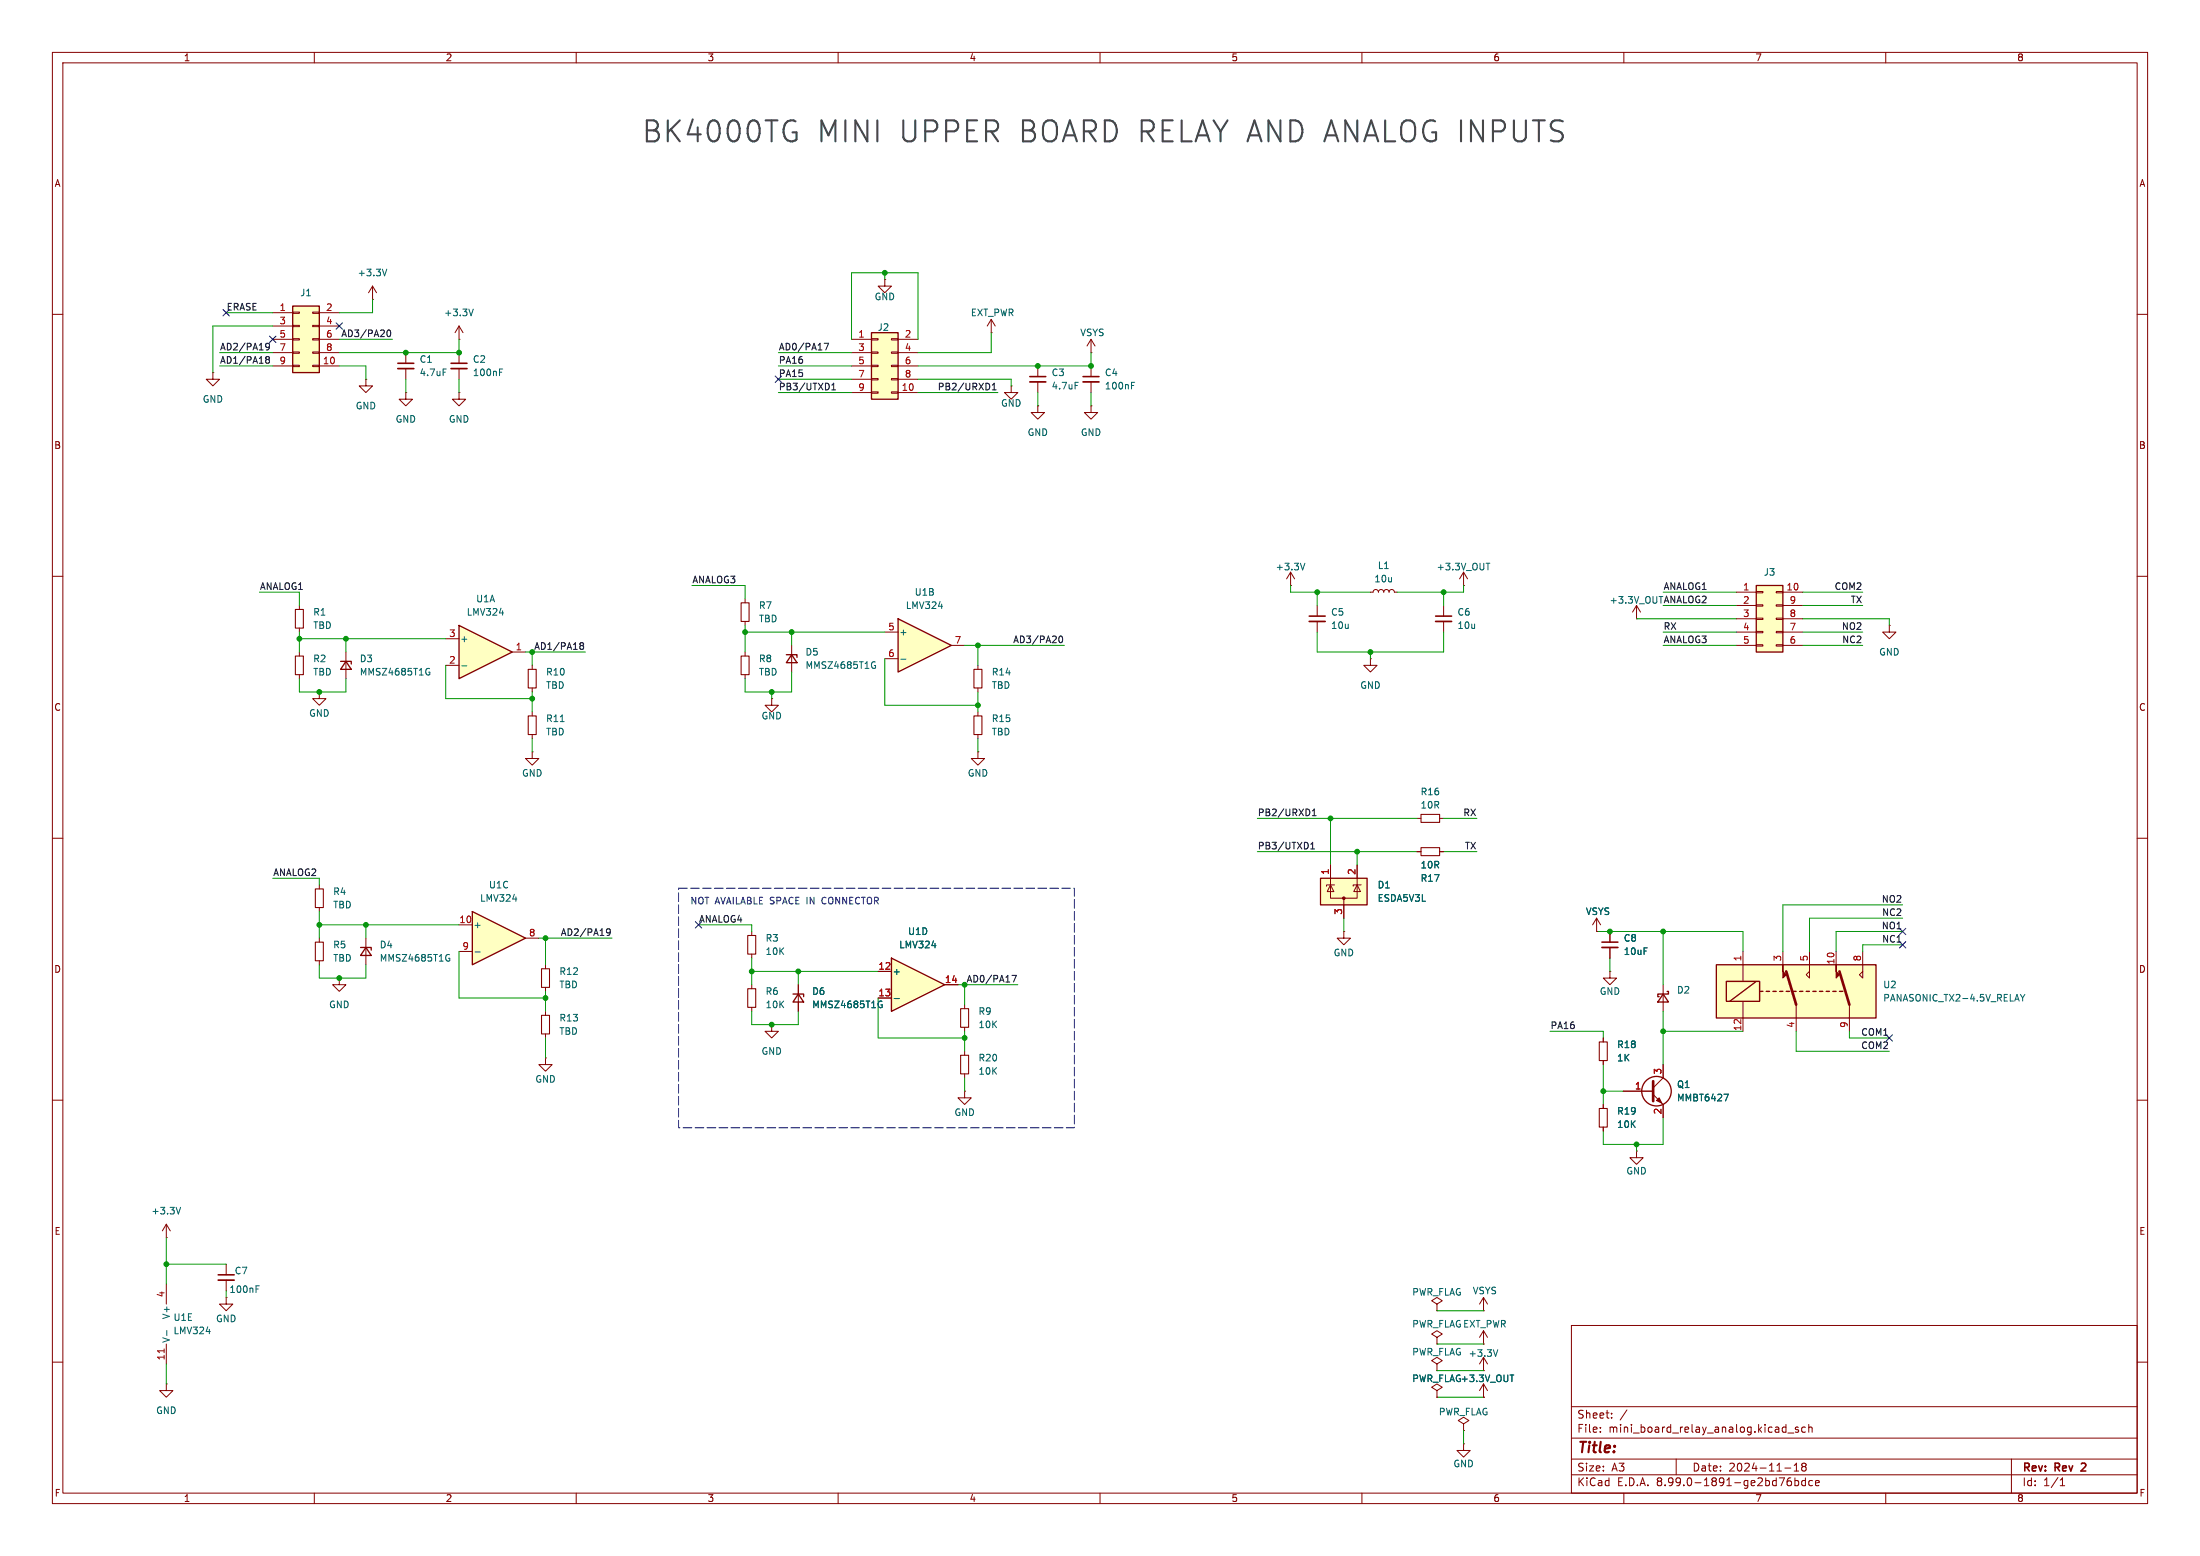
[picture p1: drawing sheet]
<svg xmlns="http://www.w3.org/2000/svg" width="420mm" height="297mm" viewBox="0 0 420 297" stroke-linecap="round" stroke-linejoin="round" font-family="sans-serif">
<g fill="none" stroke="#840000" stroke-width=".19">
<path d="M10 10h400v277h-400zM12 12h396v273h-396zM60 10v2M110 10v2M160 10v2M210 10v2M260 10v2M310 10v2M360 10v2M10 60h2M408 60h2M10 110h2"/>
<path d="M57.1 115.6v.7M57.1 119.9v.8M142.2 114.3v.8M142.2 118.6v.8M275.6 115.6v2M275.6 118.6v2.1M312.4 118.1h.1M312.4 115.6l.8 1.2M312.4 115.6l-.7 1.2M312.4 115.6v2.5M408 110h2M57.1 124.5v.7"/>
<path d="M57.1 128.8v.7M186.7 135.9v.8M10 160h2M186.7 143.5v1.3h1.3l-1.3 1.3-1.3-1.3h1.3M186.7 143.5h.1M186.7 140.2v.8M408 160h2M61 168.9v.8M61 173.2v.8M61 179.1v.7M304.8 177.8h.1M304.8 175.3l-.8 1.2"/>
<path d="M304.8 175.3l.8 1.2M304.8 175.3v2.5M61 183.4v.8M10 210h2M408 210h2M31.7 236.2h.1M31.7 233.7l-.7 1.2M31.7 233.7l.8 1.2M31.7 233.7v2.5M10 260h2M300 253h108v32h-108zM408 260h2"/>
<path d="M300 278.5h108M300 274.5h108M300 268.5h108M305.5 273.2v.2M305.5 272.5v.1M307.7 270.5v.2M307.7 269.8v.1M310.6 269.1l-1.3 1.9M320 278.5v3M341.3 273.5h1.1M342.5 279.7l.4-.4v1.5M343.3 272.5l-.4-.1-.2 .2 .1 .2 .5 .2v.3h-.6"/>
<path d="M344.2 279.9l-.3 .3v.3l.3 .3h.3l.3-.3-.1-.4-.2-.2M344.2 279.9l-.3-.3 .3-.3h.3l.3 .3-.3 .3M344.2 279.9h.3M344.7 272.5l-.5-.1-.3 .3 .2 .6h.6M345.3 271.9v1.5M345.3 272.5l.2-.1 .4 .1v.9M384 278.5v6.5M60 285v2M110 285v2M160 285v2M210 285v2M260 285v2"/>
<path d="M300 281.5h108M310 285v2M340.7 280.2h1.2M341.4 282.7h.3l.3 .2-.1 .5-.5 .2M341.9 282.1l-.5 .1M342.5 280.8h.9M342.7 282.7l.4-.1 .3 .3-.2 .6h-.5M342.7 282.1v1.5M344.7 282.7l-.5-.1-.3 .3 .2 .6h.6M344.7 282.1v1.5M346 282.7l-.4-.1-.3 .3 .1 .6h.6M346.6 283.1l.7-.2-.1-.2-.4-.1-.2 .2 .1 .7h.5"/>
<path d="M360 285v2M393.3 283.6h.9M393.3 282.5l.4-.4v1.5"/>
</g>
<path d="M274.1 117.6h3M397.4 279.4h-.1M398.1 279.9l-.8 .9h.9" fill="none" stroke="#840000" stroke-width=".3"/>
<path d="M56.4 116.3h1.5v3.6h-1.5zM141.5 115.1h1.5v3.5h-1.5zM56.4 125.2h1.5v3.6h-1.5zM185.9 136.7h1.6v3.5h-1.6zM60.2 169.7h1.5v3.5h-1.5zM60.2 179.8h1.5v3.6h-1.5z" fill="none" stroke="#840000" stroke-width=".2"/>
<path d="M34.5 230.4l-.5 1.3" fill="none" stroke="#006464" stroke-width=".19"/>
<path d="M274.1 118.6h3" fill="none" stroke="#840000" stroke-width=".33"/>
<path d="M335.3 111.8h5.1v12.7h-5.1z" fill="#ffffc2"/>
<path d="M335.3 111.8h5.1v12.7h-5.1z" fill="none" stroke="#840000" stroke-width=".25"/>
<g fill="none" stroke="#840000" stroke-width=".19">
<path d="M251.5 115.6v2M251.5 118.6v2.1M331.5 113h3.8M331.5 115.6h3.8M331.5 118.1h3.8M335.3 112.9h1.2v.3h-1.2zM335.3 115.4h1.2v.3h-1.2zM335.3 118h1.2v.2h-1.2zM339.1 112.9h1.3v.3h-1.3zM339.1 115.4h1.3v.3h-1.3zM339.1 118h1.3v.2h-1.3zM340.4 113h3.8"/>
<path d="M340.4 115.6h3.8M340.4 118.1h3.8M61 132.1v1.3h1.2l-1.2 1.2-1.3-1.2h1.3M61 132.1h.1M261.6 125.7v1.3h1.3l-1.3 1.3-1.3-1.3h1.3M261.6 125.7h.1M331.5 120.7h3.8M331.5 123.2h3.8M335.3 120.5h1.2v.3h-1.2zM335.3 123.1h1.2v.2h-1.2zM339.1 120.5h1.3v.3h-1.3zM339.1 123.1h1.3v.2h-1.3z"/>
<path d="M340.4 120.7h3.8M340.4 123.2h3.8M270.5 156.2h.8M274.8 156.2h.8M256.5 177.8v1.3h1.3l-1.3 1.2-1.2-1.2h1.2M256.5 177.8h.1M270.5 162.6h.8M274.8 162.6h.8"/>
</g>
<path d="M249.9 117.6h3.1" fill="none" stroke="#840000" stroke-width=".3"/>
<path d="M249.9 118.6h3.1" fill="none" stroke="#840000" stroke-width=".33"/>
<path d="M271.3 155.4h3.5v1.6h-3.5zM271.3 161.8h3.5v1.5h-3.5z" fill="none" stroke="#840000" stroke-width=".2"/>
<path d="M55.9 58.4h5.1v12.7h-5.1z" fill="#ffffc2"/>
<path d="M55.9 58.4h5.1v12.7h-5.1z" fill="none" stroke="#840000" stroke-width=".25"/>
<g fill="none" stroke="#840000" stroke-width=".19">
<path d="M52.1 59.7h3.8M55.9 59.6h1.2v.2h-1.2zM59.7 59.6h1.3v.2h-1.3zM61 59.7h3.8M52.1 62.2h3.8M52.1 64.8h3.8M52.1 67.3h3.8M52.1 69.9h3.8M55.9 62.1h1.2v.3h-1.2zM55.9 64.6h1.2v.3h-1.2zM55.9 67.2h1.2v.2h-1.2zM55.9 69.7h1.2v.3h-1.2z"/>
<path d="M59.7 62.1h1.3v.3h-1.3zM59.7 64.6h1.3v.3h-1.3zM59.7 67.2h1.3v.2h-1.3zM59.7 69.7h1.3v.3h-1.3zM61 62.2h3.8M61 64.8h3.8M61 67.3h3.8M61 69.9h3.8"/>
</g>
<path d="M252.1 167.6h8.9v5.1h-8.9z" fill="#ffffc2"/>
<path d="M252.1 167.6h8.9v5.1h-8.9zM68.8 180.8h2.1v.6M69.8 180.8l1.1 1.6h-2.1zM151.4 189.7h2v.5M152.4 189.7l1 1.6h-2z" fill="none" stroke="#840000" stroke-width=".25"/>
<g fill="none" stroke="#840000" stroke-width=".19">
<path d="M87.6 64.8h.1M87.6 62.2v2.6M87.6 67.3v2M87.6 70.4v2M87.6 62.2l-.7 1.3M87.6 62.2l.8 1.3M246.4 111.8h.1M246.4 109.2l-.8 1.3M246.4 109.2l.7 1.3M246.4 109.2v2.6M69.8 179.1v5.1M254 168.9v2.6h5.1v-2.6"/>
<path d="M254 168.9l.6 1.3h-1.2zM254 165.1v3.8M254.8 168.9h-1.6v.3M256.5 171.5v3.8M259.1 168.9l.6 1.3h-1.3zM259.1 165.1v3.8M259.8 168.9h-1.5v.3M64.8 186.7v1.3h1.2l-1.2 1.2-1.3-1.2h1.3M64.8 186.7h.1M152.4 188v5M31.7 245.1v3.8M31.7 256.5v3.8"/>
<path d="M43.2 247.6v1.3h1.2l-1.2 1.3-1.3-1.3h1.3M43.2 247.6h.1M43.2 241.3v2M43.2 244.3v2.1M31.7 264.2v1.2h1.3l-1.3 1.3-1.2-1.3h1.2M31.7 264.2h.1"/>
</g>
<circle cx="256.5" cy="171.4" r=".25" fill="#840000" stroke="#840000" stroke-width=".19"/>
<path d="M90.4 59l-.5 1.3M95.4 71h.4M95.4 70.4h.6M249.1 107.5l-.4 1.3M85.3 182.2h.5M85.6 182.9h.3v.4l-.6 .1M167.9 191.1h.5M168.2 191.8h.2v.4l-.5 .1M31.8 254v.9M48.9 246h.4M48.9 245.4h.6" fill="none" stroke="#006464" stroke-width=".19"/>
<path d="M86.1 69.3h3.1M41.7 243.3h3" fill="none" stroke="#840000" stroke-width=".3"/>
<path d="M86.1 70.4h3.1M41.7 244.3h3" fill="none" stroke="#840000" stroke-width=".33"/>
<path d="M31.3 257.5v.7" fill="none" stroke="#a90000" stroke-width=".19"/>
<path d="M170.2 182.9l10.1 5.1-10.1 5z" fill="#ffffc2"/>
<path d="M170.2 182.9l10.1 5.1-10.1 5z" fill="none" stroke="#840000" stroke-width=".25"/>
<path d="M208.3 77.5v1.2h1.2l-1.2 1.3-1.3-1.3h1.3M208.3 77.5h.1M208.3 69.9v2M208.3 72.9v2M143.5 177.8v.8M143.5 182.1v.8M167.6 185.4h2.6M167.6 190.5h2.6M180.3 188h2.6" fill="none" stroke="#840000" stroke-width=".19"/>
<path d="M216 73.6h.4M216 73h.6M170.7 190.6h1" fill="none" stroke="#006464" stroke-width=".19"/>
<path d="M142.7 178.6h1.6v3.5h-1.6z" fill="none" stroke="#840000" stroke-width=".2"/>
<path d="M206.8 71.9h3" fill="none" stroke="#840000" stroke-width=".3"/>
<path d="M206.8 72.9h3" fill="none" stroke="#840000" stroke-width=".33"/>
<path d="M171.4 118.1l10.2 5.1-10.2 5.1z" fill="#ffffc2"/>
<path d="M171.4 118.1l10.2 5.1-10.2 5.1z" fill="none" stroke="#840000" stroke-width=".25"/>
<g fill="none" stroke="#840000" stroke-width=".19">
<path d="M77.5 67.3v2M77.5 70.4v2M208.3 67.3h.1M208.3 64.8l-.8 1.2M208.3 64.8l.7 1.2M208.3 64.8v2.5M261.6 113h.5l.2-.3 .3-.2 .4 .2 .1 .3 .2-.3 .3-.2 .4 .2 .2 .3 .1-.3 .4-.2 .3 .2 .2 .3 .1-.3 .4-.2 .3 .2 .2 .3h.5M279.4 111.8h.1M279.4 109.2l-.8 1.3M279.4 109.2l.8 1.3M279.4 109.2v2.6M168.9 120.7h2.5"/>
<path d="M168.9 125.7h2.5M181.6 123.2h2.5M186.7 127v.8M186.7 131.3v.8M104.1 184.2v.7M104.1 188.5v.7"/>
</g>
<path d="M84.6 70.4h.6M283.7 107.5h.7M172 125.8h.9" fill="none" stroke="#006464" stroke-width=".19"/>
<path d="M185.9 127.8h1.6v3.5h-1.6zM103.4 184.9h1.5v3.6h-1.5z" fill="none" stroke="#840000" stroke-width=".2"/>
<path d="M75.9 69.3h3.1" fill="none" stroke="#840000" stroke-width=".3"/>
<path d="M75.9 70.4h3.1" fill="none" stroke="#840000" stroke-width=".33"/>
<path d="M327.7 184.2h30.4v10.1h-30.4z" fill="#ffffc2"/>
<g fill="none" stroke="#840000" stroke-width=".25">
<path d="M327.7 184.2h30.4v10.1h-30.4zM329.6 187.3h6.3v3.8h-6.3zM335.3 187.3l-5.1 3.8M335.9 189.2h.6M337.2 189.2h.6M338.5 189.2h.6M339.7 189.2h.7M341 189.2h.6M342.3 189.2h.6M343.5 189.2h.7M344.8 189.2h.6M346.1 189.2h.6"/>
<path d="M347.3 189.2h.7M348.6 189.2h.6M349.9 189.2h.6M351.2 189.2h.6"/>
</g>
<g fill="none" stroke="#840000" stroke-width=".19">
<path d="M360.7 119.4v1.3h-1.3l1.3 1.2 1.2-1.2h-1.2M360.7 119.4h.1M142.2 124.5v.7M142.2 128.8v.7M101.6 143.5v1.3h1.3l-1.3 1.3-1.3-1.3h1.3M101.6 143.5h.1M332.7 181.6v5.7M332.7 191.1v5.8M340.4 181.6v2.6M342.9 191.8v5.1M345.4 181.6v5.1l-.6-.6 .6-.7M350.5 181.6v2.6"/>
<path d="M353.1 191.8v5.1M355.6 181.6v5.1l-.6-.6 .6-.7"/>
</g>
<g fill="#840000" stroke="#840000" stroke-width=".19">
<path d="M340.4 184.2v1.2l.6 .7-.6 .6z"/>
<path d="M350.5 184.2v1.2l.7 .7-.7 .6z"/>
</g>
<path d="M341 185.4l1.9 6.4M351.2 185.4l1.9 6.4" fill="none" stroke="#840000" stroke-width=".51"/>
<path d="M385.7 189.8l.4 .7M386.1 190.5v.6M386.6 189.8l-.5 .7" fill="none" stroke="#006464" stroke-width=".19"/>
<path d="M141.5 125.2h1.5v3.6h-1.5z" fill="none" stroke="#840000" stroke-width=".2"/>
<path d="M90.2 174l10.1 5.1-10.1 5.1z" fill="#ffffc2"/>
<path d="M150.1 125h2v.5M151.1 125l1 1.5h-2zM90.2 174l10.1 5.1-10.1 5.1zM317.5 189.7l1 1.6h-2zM318.3 189.2h.2v.5h-2v.5h.2" fill="none" stroke="#840000" stroke-width=".25"/>
<g fill="none" stroke="#840000" stroke-width=".19">
<path d="M168.9 53.3v1.3h1.3l-1.3 1.3-1.3-1.3h1.3M168.9 53.3h.1M151.1 123.2v5.1M87.6 176.5h2.6M100.3 179.1h2.6M307.3 177.8v2M87.6 181.6h2.6M104.1 193v.8M104.1 197.4v.7M143.5 188v.7M143.5 192.3v.7M307.3 185.4v1.3h1.3l-1.3 1.3-1.2-1.3h1.2"/>
<path d="M307.3 185.4h.1M307.3 180.8v2.1M317.5 188v5M104.1 201.9v1.3h1.3l-1.3 1.3-1.2-1.3h1.2M104.1 201.9h.1M306.1 210.8v.8M306.1 215.1v.8M312.4 219.7v1.3h1.3l-1.3 1.2-1.3-1.2h1.3M312.4 219.7h.1"/>
</g>
<path d="M166.6 126.4h.5M166.9 127h.2v.5h-.5M90.7 181.7h1" fill="none" stroke="#006464" stroke-width=".19"/>
<path d="M103.4 193.8h1.5v3.6h-1.5zM142.7 188.7h1.6v3.6h-1.6zM305.3 211.6h1.5v3.5h-1.5z" fill="none" stroke="#840000" stroke-width=".2"/>
<path d="M305.8 179.8h3.1" fill="none" stroke="#840000" stroke-width=".3"/>
<path d="M305.8 180.8h3.1" fill="none" stroke="#840000" stroke-width=".33"/>
<path d="M166.4 63.5h5v12.7h-5z" fill="#ffffc2"/>
<path d="M166.4 63.5h5v12.7h-5zM65 126.2h2.1v.5M66 126.2l1.1 1.6h-2.1z" fill="none" stroke="#840000" stroke-width=".25"/>
<g fill="none" stroke="#840000" stroke-width=".19">
<path d="M162.6 64.8h3.8M162.6 67.3h3.8M162.6 69.9h3.8M162.6 72.4h3.8M162.6 74.9h3.8M166.4 64.6h1.2v.3h-1.2zM166.4 67.2h1.2v.2h-1.2zM166.4 69.7h1.2v.3h-1.2zM166.4 72.3h1.2v.2h-1.2zM166.4 74.8h1.2v.3h-1.2zM170.2 64.6h1.2v.3h-1.2zM170.2 67.2h1.2v.2h-1.2z"/>
<path d="M170.2 69.7h1.2v.3h-1.2zM170.2 72.3h1.2v.2h-1.2zM170.2 74.8h1.2v.3h-1.2zM171.4 64.8h3.9M171.4 67.3h3.9M171.4 69.9h3.9M171.4 72.4h3.9M171.4 74.9h3.9M189.2 63.5h.1M189.2 61l-.7 1.2M189.2 61l.8 1.2M189.2 61v2.5"/>
<path d="M66 124.5v5M101.6 127v.8M101.6 131.3v.8M101.6 135.9v.8M101.6 140.2v.8M306.1 198.1v.8M306.1 202.4v.8M274.3 260.3l1-.6-1-.6-1 .6 1 .6v1.3M274.3 261.6h.1"/>
</g>
<path d="M100.8 136.7h1.6v3.5h-1.6zM100.8 127.8h1.6v3.5h-1.6zM305.3 198.9h1.5v3.5h-1.5z" fill="none" stroke="#840000" stroke-width=".2"/>
<path d="M81.5 127.6h.5M81.8 128.3h.3v.4l-.6 .1M107 137.7h.7" fill="none" stroke="#006464" stroke-width=".19"/>
<path d="M87.6 119.4l10.2 5.1-10.2 5z" fill="#ffffc2"/>
<g fill="none" stroke="#840000" stroke-width=".25">
<path d="M87.6 119.4l10.2 5.1-10.2 5z"/>
<circle cx="316.2" cy="208.3" r="2.82"/>
</g>
<g fill="none" stroke="#840000" stroke-width=".19">
<path d="M71.1 57.2h.1M71.1 54.6l-.7 1.3M71.1 54.6l.8 1.3M71.1 54.6v2.6M40.6 71.1v1.3h1.3l-1.3 1.3-1.2-1.3h1.2M40.6 71.1h.1M69.8 72.4v1.3h1.3l-1.3 1.2-1.2-1.2h1.2M69.8 72.4h.1M77.5 74.9v1.3h1.2l-1.2 1.3-1.3-1.3h1.3M77.5 74.9h.1M87.6 74.9v1.3h1.3l-1.3 1.3-1.2-1.3h1.2M87.6 74.9h.1"/>
<path d="M193 73.7v1.2h1.3l-1.3 1.3-1.2-1.3h1.2M193 73.7h.1M198.1 77.5v1.2h1.3l-1.3 1.3-1.3-1.3h1.3M198.1 77.5h.1M198.1 69.9v2M198.1 72.9v2M85.1 121.9h2.5M85.1 127h2.5M97.8 124.5h2.5M147.3 133.4v1.2h1.3l-1.3 1.3-1.3-1.3h1.3M147.3 133.4h.1M254 165.1v2.5"/>
<path d="M256.5 172.7v2.6M259.1 165.1v2.5M270.5 162.6h.8M274.8 162.6h.8M304.8 177.8h.1M307.3 177.8v2M147.3 195.6v1.3h1.3l-1.3 1.2-1.3-1.2h1.3M147.3 195.6h.1M152.4 188v1.7M152.4 191.3v1.7M167.6 185.4h2.6M167.6 190.5h2.6"/>
<path d="M180.3 188h2.6M184.1 191.8v.7M184.1 196.1v.8M306.1 198.1v.8M307.3 180.8v2.1M184.1 208.3v1.3h1.3l-1.3 1.2-1.2-1.2h1.2M184.1 208.3h.1M184.1 200.7v.7M184.1 205v.7M306.1 202.4v.8M306.1 210.8v.8M306.1 215.1v.8"/>
<path d="M309.9 208.3h5.7M315.6 208.9l1.9 1.9v2.6M317.5 203.2v2.5l-1.9 1.9M274.3 248.9l1-.6-1-.7-1 .7 1 .6v1.3M274.3 250.2h.1M274.3 255.3l1-.7-1-.6-1 .6 1 .7v1.2M274.3 256.5h.1M283.2 250.2h.1M283.2 256.5h.1M283.2 247.6l-.8 1.3M283.2 247.6l.8 1.3M283.2 247.6v2.6"/>
<path d="M283.2 254v2.5M283.2 259.1v2.5M283.2 259.1l-.8 1.2M283.2 259.1l.8 1.2M283.2 254l-.8 1.3M283.2 254l.8 1.3M274.3 265.4l1-.6-1-.6-1 .6 1 .6v1.3M274.3 266.7h.1M279.4 275.6v1.3h1.3l-1.3 1.2-1.3-1.2h1.3M279.4 275.6h.1M279.4 271.8l1-.7-1-.6-1 .6 1 .7v1.2M279.4 273h.1"/>
<path d="M283.2 261.6h.1M283.2 266.7h.1M283.2 264.2v2.5M283.2 264.2l-.8 1.2M283.2 264.2l.8 1.2"/>
</g>
<path d="M73.8 51.4l-.4 1.2M205.2 73h.7M88.2 127.1h.9M167.9 191.1h.5M168.2 191.8h.2v.4l-.5 .1M170.7 190.6h1M329.1 208.9h.8l-.5 1.2M285.9 257.6l-.4 1.3M288.3 262.5h.7" fill="none" stroke="#006464" stroke-width=".19"/>
<path d="M183.4 192.5h1.5v3.6h-1.5zM183.4 201.4h1.5v3.6h-1.5z" fill="none" stroke="#840000" stroke-width=".2"/>
<path d="M196.6 71.9h3" fill="none" stroke="#840000" stroke-width=".3"/>
<path d="M196.6 72.9h3" fill="none" stroke="#840000" stroke-width=".33"/>
<path d="M315.6 206.4v3.8" fill="none" stroke="#840000" stroke-width=".51"/>
<path d="M316.2 210.1l.5-.5 .5 1z" fill="#840000" stroke="#840000" stroke-width=".19"/>
<g fill="none" stroke="#0f0f0f" stroke-width=".19">
<path d="M51 68.6l-.3-.2 .3-.3h.3l.1 .2-.2 .3M51 68.6l-.3 .3 .1 .3 .2 .1h.2l.2-.2v-.2l-.2-.3M51 68.6h.2M51.4 66.1l-.2 .2h-.4l-.1-.2v-.3l.3-.3 .3 .1 .1 .2a.84 .84 0 0 1-.3 1h-.3M74 63h.2a.68 .68 0 0 1 .4 .6 .68 .68 0 0 1-.4 .7 .84 .84 0 0 1-.2-1.3zM157.3 65.5h.9l-.6 1.3M158.8 74.4h.7M158.8 73.5l.4-.4v1.3M189.4 74.4h.8M189.4 73.5l.4-.4v1.3M110.9 123.2l-.2-.2 .2-.3h.3l.2 .2-.2 .3M110.9 123.2l-.2 .3v.2l.2 .2h.3l.2-.2v-.2l-.2-.3"/>
<path d="M110.9 123.2h.3M202.3 121.5l.1-.1a.68 .68 0 0 1 .5 .6 .68 .68 0 0 1-.5 .7 .84 .84 0 0 1-.1-1.2zM250.5 155.7h.8M250.5 154.8l.4-.4v1.3M116.5 177.8l-.2 .3h-.3l-.2-.3v-.3l.2-.2h.3l.2 .2a.84 .84 0 0 1-.4 1.1h-.2M250.2 162h.8M250.2 161.1l.4-.3v1.2M193.2 186.2h.8l-.5 1.2"/>
</g>
<g fill="none" stroke="#009600" stroke-width=".19">
<path d="M43.2 59.7h8.9M71.1 57.2v2.5h-6.3M168.9 52.1v1.2M41.9 67.3h10.2M41.9 69.9h10.2M52.1 62.2h-11.5v8.9M64.8 64.8h10.1M64.8 69.9h5v2.5M77.5 72.4v2.5M87.6 64.8v2.5h-22.8M87.6 72.4v2.5M148.6 72.4h14"/>
<path d="M148.6 74.9h14M148.6 67.3h14M148.6 69.9h14M162.6 64.8v-12.7h12.7v12.7M175.3 72.4h17.7v1.3M175.3 74.9h15.2M189.2 63.5v3.8h-13.9M198.1 74.9v2.6M208.3 67.3v2.6h-33M208.3 74.9v2.6M49.5 113h7.6v2.6M132.1 111.8h10.1v2.5"/>
<path d="M142.2 119.4v5.1M246.4 111.8v1.2h15.2M251.5 113v2.6M275.6 113v2.6M279.4 111.8v1.2h-12.7M312.4 118.1h19.1M317.5 113h14M317.5 115.6h14M344.2 113h11.4M344.2 118.1h16.5v1.3M344.2 115.6h11.4M57.1 129.5v2.6h8.9v-2.6"/>
<path d="M57.1 121.9h28M57.1 120.7v3.8M66 121.9v2.6M85.1 127v6.4h16.5M100.3 124.5h11.5M101.6 124.5v2.5M101.6 132.1v3.8M142.2 120.7h26.7M147.3 132.1v1.3M151.1 128.3v3.8h-8.9v-2.6M151.1 120.7v2.5M168.9 125.7v8.9h17.8"/>
<path d="M184.1 123.2h19.1M186.7 123.2v3.8M186.7 132.1v3.8M251.5 120.7v3.8h24.1v-3.8M261.6 124.5v1.2M317.5 123.2h14M317.5 120.7h14M344.2 123.2h11.4M344.2 120.7h11.4M101.6 141v2.5M186.7 141v2.5M240 156.2h30.5"/>
<path d="M254 156.2v8.9M275.6 156.2h6.3M52.1 167.6h8.9v1.3M61 176.5h26.6M61 174v5.1M69.8 176.5v2.6M102.9 179.1h13.9M104.1 179.1v5.1M133.3 176.5h10.2v1.3M240 162.6h30.5M256.5 175.3v2.5M259.1 162.6v2.5"/>
<path d="M275.6 162.6h6.3M304.8 177.8h27.9v3.8M317.5 177.8v10.2M363.2 172.7h-22.8v8.9M363.2 177.8h-12.7v3.8M363.2 175.3h-17.8v6.3M61 184.2v2.5h8.8v-2.5M87.6 181.6v8.9h16.5M104.1 189.2v3.8M104.1 198.1v3.8M143.5 185.4h24.1M143.5 193v2.6h8.9v-2.6"/>
<path d="M143.5 182.9v5.1M152.4 185.4v2.6M167.6 190.5v7.6h16.5M182.9 188h11.4M184.1 188v3.8M184.1 196.9v3.8M295.9 196.9h10.2v1.2M307.3 182.9v2.5M317.5 196.9h15.2M317.5 193v10.2M342.9 196.9v3.8h17.8M353.1 196.9v1.2h7.6"/>
<path d="M363.2 180.3h-7.6v1.3M184.1 205.7v2.6M306.1 208.3h3.8M306.1 203.2v7.6M312.4 218.4v1.3M317.5 213.4v5h-11.4v-2.5M31.7 236.2v8.9M31.7 241.3h11.5M43.2 246.4v1.2M274.3 250.2h8.9M274.3 256.5h8.9M31.7 260.3v3.9"/>
<path d="M274.3 266.7h8.9M274.3 261.6h8.9M279.4 273v2.6"/>
</g>
<g fill="none" stroke="#000084" stroke-width=".19">
<path d="M42.6 59.1l1.2 1.2M43.8 59.1l-1.2 1.2M51.5 64.2l1.2 1.2M52.7 64.2l-1.2 1.2M64.2 61.6l1.2 1.2M65.4 61.6l-1.2 1.2M148 71.8l1.2 1.2M149.2 71.8l-1.2 1.2M132.7 175.9l1.3 1.2M134 175.9l-1.3 1.2M362.6 179.7l1.2 1.2M362.6 177.2l1.2 1.2"/>
<path d="M363.8 179.7l-1.2 1.2M363.8 177.2l-1.2 1.2M360.1 197.5l1.2 1.2M361.3 197.5l-1.2 1.2"/>
</g>
<path d="M129.5 169.5h75.6v45.8h-75.6z" fill="none" stroke="#0000c2" stroke-width=".19" stroke-dasharray="1.7 .6"/>
<g fill="#009600" stroke="#009600" stroke-width=".19">
<circle cx="31.7" cy="241.3" r=".46"/>
<circle cx="61" cy="176.5" r=".46"/>
<circle cx="61" cy="132.1" r=".46"/>
<circle cx="69.8" cy="176.5" r=".46"/>
<circle cx="64.8" cy="186.7" r=".46"/>
<circle cx="186.7" cy="123.2" r=".46"/>
<circle cx="151.1" cy="120.7" r=".46"/>
<circle cx="142.2" cy="120.7" r=".46"/>
<circle cx="147.3" cy="132.1" r=".46"/>
<circle cx="66" cy="121.9" r=".46"/>
<circle cx="77.5" cy="67.3" r=".46"/>
<circle cx="57.1" cy="121.9" r=".46"/>
<circle cx="87.6" cy="67.3" r=".46"/>
<circle cx="101.6" cy="124.5" r=".46"/>
<circle cx="101.6" cy="133.4" r=".46"/>
<circle cx="104.1" cy="179.1" r=".46"/>
<circle cx="104.1" cy="190.5" r=".46"/>
<circle cx="147.3" cy="195.6" r=".46"/>
<circle cx="143.5" cy="185.4" r=".46"/>
<circle cx="198.1" cy="69.9" r=".46"/>
<circle cx="184.1" cy="188" r=".46"/>
<circle cx="184.1" cy="198.1" r=".46"/>
<circle cx="186.7" cy="134.6" r=".46"/>
<circle cx="152.4" cy="185.4" r=".46"/>
<circle cx="168.9" cy="52.1" r=".46"/>
<circle cx="208.3" cy="69.9" r=".46"/>
<circle cx="275.6" cy="113" r=".46"/>
<circle cx="312.4" cy="218.4" r=".46"/>
<circle cx="306.1" cy="208.3" r=".46"/>
<circle cx="317.5" cy="196.9" r=".46"/>
<circle cx="307.3" cy="177.8" r=".46"/>
<circle cx="317.5" cy="177.8" r=".46"/>
<circle cx="261.6" cy="124.5" r=".46"/>
<circle cx="254" cy="156.2" r=".46"/>
<circle cx="259.1" cy="162.6" r=".46"/>
<circle cx="251.5" cy="113" r=".46"/>
</g>
<g font-size="5.6" fill="#484848">
<text x="122.3" y="27.7">BK4000TG</text>
<text x="156.1" y="27.7">MINI</text>
<text x="172.1" y="27.7">UPPER</text>
<text x="195.3" y="27.7">BOARD RELAY AND ANALOG INPUTS</text>
</g>
<text font-size="2.8" fill="#840000" x="301" y="277.9">Title:</text>
<g font-size="2.1" fill="#840000">
<text x="301" y="273.7">File:</text>
<text x="301" y="271">Sheet:</text>
<text x="307.1" y="273.7">mini_board_relay_analog.kicad_sch</text>
<text x="301" y="281.1">Size:</text>
<text x="307.6" y="281.1">A3</text>
<text x="323" y="281.1">Date:</text>
<text x="330" y="281.1">2024-11-18</text>
<text x="386" y="281.3">Rev:</text>
<text x="392.4" y="281.3">Rev</text>
<text x="398" y="281.3">2</text>
<text x="301" y="283.9">KiCad</text>
<text x="308.7" y="283.9">E.D.A.</text>
<text x="316.3" y="283.9">8.99.0-1891-ge2bd76bdce</text>
<text x="386" y="283.9">Id:</text>
<text x="390.1" y="283.9">1/1</text>
</g>
<g font-size="1.8" fill="#840000">
<text x="35" y="11.9">1</text>
<text x="85" y="11.9">2</text>
<text x="135" y="11.9">3</text>
<text x="185" y="11.9">4</text>
<text x="235" y="11.9">5</text>
<text x="285" y="11.9">6</text>
<text x="335" y="11.9">7</text>
<text x="385" y="11.9">8</text>
<text x="10.3" y="35.9">A</text>
<text x="408.3" y="35.9">A</text>
<text x="10.3" y="85.9">B</text>
<text x="408.2" y="85.9">B</text>
<text x="10.3" y="135.9">C</text>
<text x="408.2" y="135.9">C</text>
<text x="10.3" y="185.9">D</text>
<text x="408.2" y="185.9">D</text>
<text x="10.3" y="235.9">E</text>
<text x="408.3" y="235.9">E</text>
<text x="10.3" y="285.9">F</text>
<text x="35" y="286.9">1</text>
<text x="85" y="286.9">2</text>
<text x="135" y="286.9">3</text>
<text x="185" y="286.9">4</text>
<text x="235" y="286.9">5</text>
<text x="285" y="286.9">6</text>
<text x="335" y="286.9">7</text>
<text x="385" y="286.9">8</text>
<text x="408.3" y="285.9">F</text>
</g>
<g font-size="1.8" fill="#006464">
<text x="68.2" y="52.9">+3.3V</text>
<text x="57.2" y="56.7">J1</text>
<text x="166.9" y="57.5">GND</text>
<text x="84.7" y="60.6">+3.3V</text>
<text x="167.5" y="63.3">J2</text>
<text x="185.2" y="60.6">EXT_PWR</text>
<text x="206.1" y="64.4">VSYS</text>
<text x="80" y="69.4">C1</text>
<text x="80" y="72">4.7uF</text>
<text x="90.2" y="69.4">C2</text>
<text x="90.2" y="72">100nF</text>
<text x="200.7" y="72">C3</text>
<text x="210.8" y="72">C4</text>
<text x="38.6" y="77.1">GND</text>
<text x="191" y="77.8">GND</text>
<text x="200.7" y="74.5">4.7uF</text>
<text x="210.8" y="74.5">100nF</text>
<text x="67.8" y="78.3">GND</text>
<text x="75.4" y="80.9">GND</text>
<text x="85.6" y="80.9">GND</text>
<text x="196.1" y="83.4">GND</text>
<text x="206.2" y="83.4">GND</text>
<text x="174.5" y="113.9">U1B</text>
<text x="243.4" y="109.1">+3.3V</text>
<text x="262.3" y="111.4">10u</text>
<text x="262.9" y="108.8">L1</text>
<text x="274.2" y="109.1">+3.3V_OUT</text>
<text x="336.6" y="110.1">J3</text>
<text x="59.7" y="117.7">R1</text>
<text x="89" y="117.7">LMV324</text>
<text x="90.8" y="115.2">U1A</text>
<text x="144.8" y="116.4">R7</text>
<text x="144.8" y="119">TBD</text>
<text x="172.8" y="116.4">LMV324</text>
<text x="254" y="117.7">C5</text>
<text x="278.1" y="117.7">C6</text>
<text x="59.7" y="120.2">TBD</text>
<text x="87.8" y="122.8">+</text>
<text x="153.7" y="125.3">D5</text>
<text x="171.6" y="121.5">+</text>
<text x="254" y="120.2">10u</text>
<text x="278.1" y="120.2">10u</text>
<text x="358.6" y="125.3">GND</text>
<text x="59.7" y="126.6">R2</text>
<text x="59.7" y="129.1">TBD</text>
<text x="68.6" y="126.6">D3</text>
<text x="68.6" y="129.1">MMSZ4685T1G</text>
<text x="104.1" y="129.1">R10</text>
<text x="104.1" y="131.7">TBD</text>
<text x="144.8" y="126.6">R8</text>
<text x="144.8" y="129.1">TBD</text>
<text x="153.7" y="127.9">MMSZ4685T1G</text>
<text x="189.2" y="129.1">R14</text>
<text x="189.2" y="131.7">TBD</text>
<text x="259.6" y="131.7">GND</text>
<text x="58.9" y="137">GND</text>
<text x="145.3" y="137.5">GND</text>
<text x="104.1" y="138">R11</text>
<text x="104.1" y="140.6">TBD</text>
<text x="189.2" y="138">R15</text>
<text x="189.2" y="140.6">TBD</text>
<text x="99.6" y="148.4">GND</text>
<text x="184.7" y="148.4">GND</text>
<text x="271.1" y="152">R16</text>
<text x="271.1" y="154.5">10R</text>
<text x="271.1" y="166">10R</text>
<text x="63.5" y="171">R4</text>
<text x="63.5" y="173.6">TBD</text>
<text x="91.5" y="172.3">LMV324</text>
<text x="93.2" y="169.8">U1C</text>
<text x="262.9" y="169.8">D1</text>
<text x="262.9" y="172.3">ESDA5V3L</text>
<text x="271.1" y="168.5">R17</text>
<text x="90.3" y="177.4">+</text>
<text x="146.1" y="179.9">R3</text>
<text x="173.3" y="178.7">U1D</text>
<text x="302.7" y="174.9">VSYS</text>
<text x="309.9" y="179.9">C8</text>
<text x="63.5" y="181.2">R5</text>
<text x="63.5" y="183.7">TBD</text>
<text x="72.4" y="181.2">D4</text>
<text x="72.4" y="183.7">MMSZ4685T1G</text>
<text x="146.1" y="182.5">10K</text>
<text x="171.6" y="181.2">LMV324</text>
<text x="254.5" y="182.7">GND</text>
<text x="309.9" y="182.5">10uF</text>
<text x="106.7" y="186.3">R12</text>
<text x="106.7" y="188.8">TBD</text>
<text x="146.1" y="190.1">R6</text>
<text x="154.9" y="190.1">D6</text>
<text x="170.3" y="186.3">+</text>
<text x="305.3" y="190.1">GND</text>
<text x="320.1" y="189.8">D2</text>
<text x="359.4" y="188.8">U2</text>
<text x="359.4" y="191.4">PANASONIC_TX2-4.5V_RELAY</text>
<text x="62.7" y="192.6">GND</text>
<text x="106.7" y="195.2">R13</text>
<text x="106.7" y="197.7">TBD</text>
<text x="146.1" y="192.6">10K</text>
<text x="154.9" y="192.6">MMSZ4685T1G</text>
<text x="186.7" y="193.9">R9</text>
<text x="186.7" y="196.4">10K</text>
<text x="145.3" y="201.5">GND</text>
<text x="186.7" y="202.8">R20</text>
<text x="308.6" y="200.3">R18</text>
<text x="308.6" y="202.8">1K</text>
<text x="102.1" y="206.9">GND</text>
<text x="186.7" y="205.3">10K</text>
<text x="320.1" y="207.9">Q1</text>
<text x="182.1" y="213.2">GND</text>
<text x="308.6" y="213">R19</text>
<text x="308.6" y="215.5">10K</text>
<text x="320.1" y="210.4">MMBT6427</text>
<text x="310.4" y="224.4">GND</text>
<text x="28.8" y="232">+3.3V</text>
<text x="44.7" y="243.4">C7</text>
<text x="32.6" y="251.9" transform="rotate(-90 32.6 251.9)">V+</text>
<text x="43.7" y="247">100nF</text>
<text x="269.5" y="247.5">PWR_FLAG</text>
<text x="281.1" y="247.2">VSYS</text>
<text x="32.6" y="256.4" transform="rotate(-90 32.6 256.4)">V-</text>
<text x="33" y="252.3">U1E</text>
<text x="33" y="254.9">LMV324</text>
<text x="41.1" y="252.6">GND</text>
<text x="269.5" y="253.6">PWR_FLAGEXT_PWR</text>
<text x="269.5" y="258.9">PWR_FLAG +3.3V</text>
<text x="269.5" y="264">PWR_FLAG+3.3V_OUT</text>
<text x="29.7" y="270.1">GND</text>
<text x="274.6" y="270.4">PWR_FLAG</text>
<text x="277.4" y="280.3">GND</text>
</g>
<g font-size="1.8" fill="#0f0f0f">
<text x="43.2" y="59.3">ERASE</text>
<text x="65.1" y="64.4">AD3/PA20</text>
<text x="41.9" y="67">AD2/PA19</text>
<text x="41.9" y="69.5">AD1/PA18</text>
<text x="148.6" y="67">AD0/PA17</text>
<text x="148.6" y="69.5">PA16</text>
<text x="148.6" y="74.6">PB3/UTXD1</text>
<text x="148.6" y="72">PA15</text>
<text x="178.9" y="74.6">PB2/URXD1</text>
<text x="49.5" y="112.7">ANALOG1</text>
<text x="132.1" y="111.4">ANALOG3</text>
<text x="317.5" y="112.7">ANALOG1</text>
<text x="350.1" y="112.7">COM2</text>
<text x="307.2" y="115.4">+3.3V_OUT ANALOG2</text>
<text x="353.2" y="115.2">TX</text>
<text x="101.9" y="124.1">AD1/PA18</text>
<text x="193.3" y="122.8">AD3/PA20</text>
<text x="317.5" y="122.8">ANALOG3</text>
<text x="317.5" y="120.3">RX</text>
<text x="351.5" y="120.3">NO2</text>
<text x="351.6" y="122.8">NC2</text>
<text x="240" y="155.9">PB2/URXD1</text>
<text x="279.3" y="155.9">RX</text>
<text x="52.1" y="167.3">ANALOG2</text>
<text x="240" y="162.2">PB3/UTXD1</text>
<text x="279.6" y="162.2">TX</text>
<text x="359.1" y="172.4">NO2</text>
<text x="107" y="178.7">AD2/PA19</text>
<text x="133.3" y="176.2">ANALOG4</text>
<text x="359.1" y="177.5">NO1</text>
<text x="359.2" y="180">NC1</text>
<text x="359.2" y="174.9">NC2</text>
<text x="184.4" y="187.6">AD0/PA17</text>
<text x="295.9" y="196.5">PA16</text>
<text x="355.2" y="197.8">COM1</text>
<text x="355.2" y="200.3">COM2</text>
</g>
<g font-size="1.8" fill="#a90000">
<text x="53.3" y="59.4">1</text>
<text x="62.2" y="59.4">2</text>
<text x="53.3" y="62">3</text>
<text x="53.3" y="64.5">5</text>
<text x="62.2" y="62">4</text>
<text x="62.2" y="64.5">6</text>
<text x="163.8" y="64.5">1</text>
<text x="172.6" y="64.5">2</text>
<text x="53.3" y="67.1">7</text>
<text x="53.3" y="69.6">9</text>
<text x="61.6" y="69.6">10</text>
<text x="62.2" y="67.1">8</text>
<text x="163.8" y="67.1">3</text>
<text x="163.8" y="69.6">5</text>
<text x="172.6" y="67.1">4</text>
<text x="172.6" y="69.6">6</text>
<text x="163.8" y="72.1">7</text>
<text x="163.8" y="74.7">9</text>
<text x="172" y="74.7">10</text>
<text x="172.6" y="72.1">8</text>
<text x="332.7" y="112.8">1</text>
<text x="341" y="112.8">10</text>
<text x="332.7" y="115.3">2</text>
<text x="332.7" y="117.9">3</text>
<text x="341.6" y="115.3">9</text>
<text x="341.6" y="117.9">8</text>
<text x="85.7" y="121.7">3</text>
<text x="98.4" y="124.2">1</text>
<text x="169.5" y="120.4">5</text>
<text x="169.5" y="125.5">6</text>
<text x="182.2" y="122.9">7</text>
<text x="332.7" y="120.4">4</text>
<text x="332.7" y="122.9">5</text>
<text x="341.6" y="120.4">7</text>
<text x="341.6" y="122.9">6</text>
<text x="85.7" y="126.7">2</text>
<text x="253.7" y="167.1" transform="rotate(-90 253.7 167.1)">1</text>
<text x="258.8" y="167.1" transform="rotate(-90 258.8 167.1)">2</text>
<text x="87.6" y="176.3">10</text>
<text x="100.9" y="178.8">8</text>
<text x="256.3" y="174.7" transform="rotate(-90 256.3 174.7)">3</text>
<text x="88.2" y="181.4">9</text>
<text x="167.6" y="185.2">12</text>
<text x="332.5" y="183.6" transform="rotate(-90 332.5 183.6)">1</text>
<text x="340.1" y="183.6" transform="rotate(-90 340.1 183.6)">3</text>
<text x="345.2" y="183.6" transform="rotate(-90 345.2 183.6)">5</text>
<text x="350.3" y="184.2" transform="rotate(-90 350.3 184.2)">10</text>
<text x="355.3" y="183.6" transform="rotate(-90 355.3 183.6)">8</text>
<text x="167.6" y="190.2">13</text>
<text x="180.3" y="187.7">14</text>
<text x="332.5" y="196.9" transform="rotate(-90 332.5 196.9)">12</text>
<text x="342.6" y="196.3" transform="rotate(-90 342.6 196.3)">4</text>
<text x="352.8" y="196.3" transform="rotate(-90 352.8 196.3)">9</text>
<text x="312" y="208">1</text>
<text x="317.2" y="205.2" transform="rotate(-90 317.2 205.2)">3</text>
<text x="317.2" y="212.8" transform="rotate(-90 317.2 212.8)">2</text>
<text x="31.5" y="247.7" transform="rotate(-90 31.5 247.7)">4</text>
<text x="31.5" y="259.8" transform="rotate(-90 31.5 259.8)">11</text>
</g>
<g font-size="1.8" fill="#0000c2">
<text x="131.7" y="172.8">NOT AVAILABLE SPACE IN</text>
<text x="157.4" y="172.8">CONNECTOR</text>
</g>
</svg>
